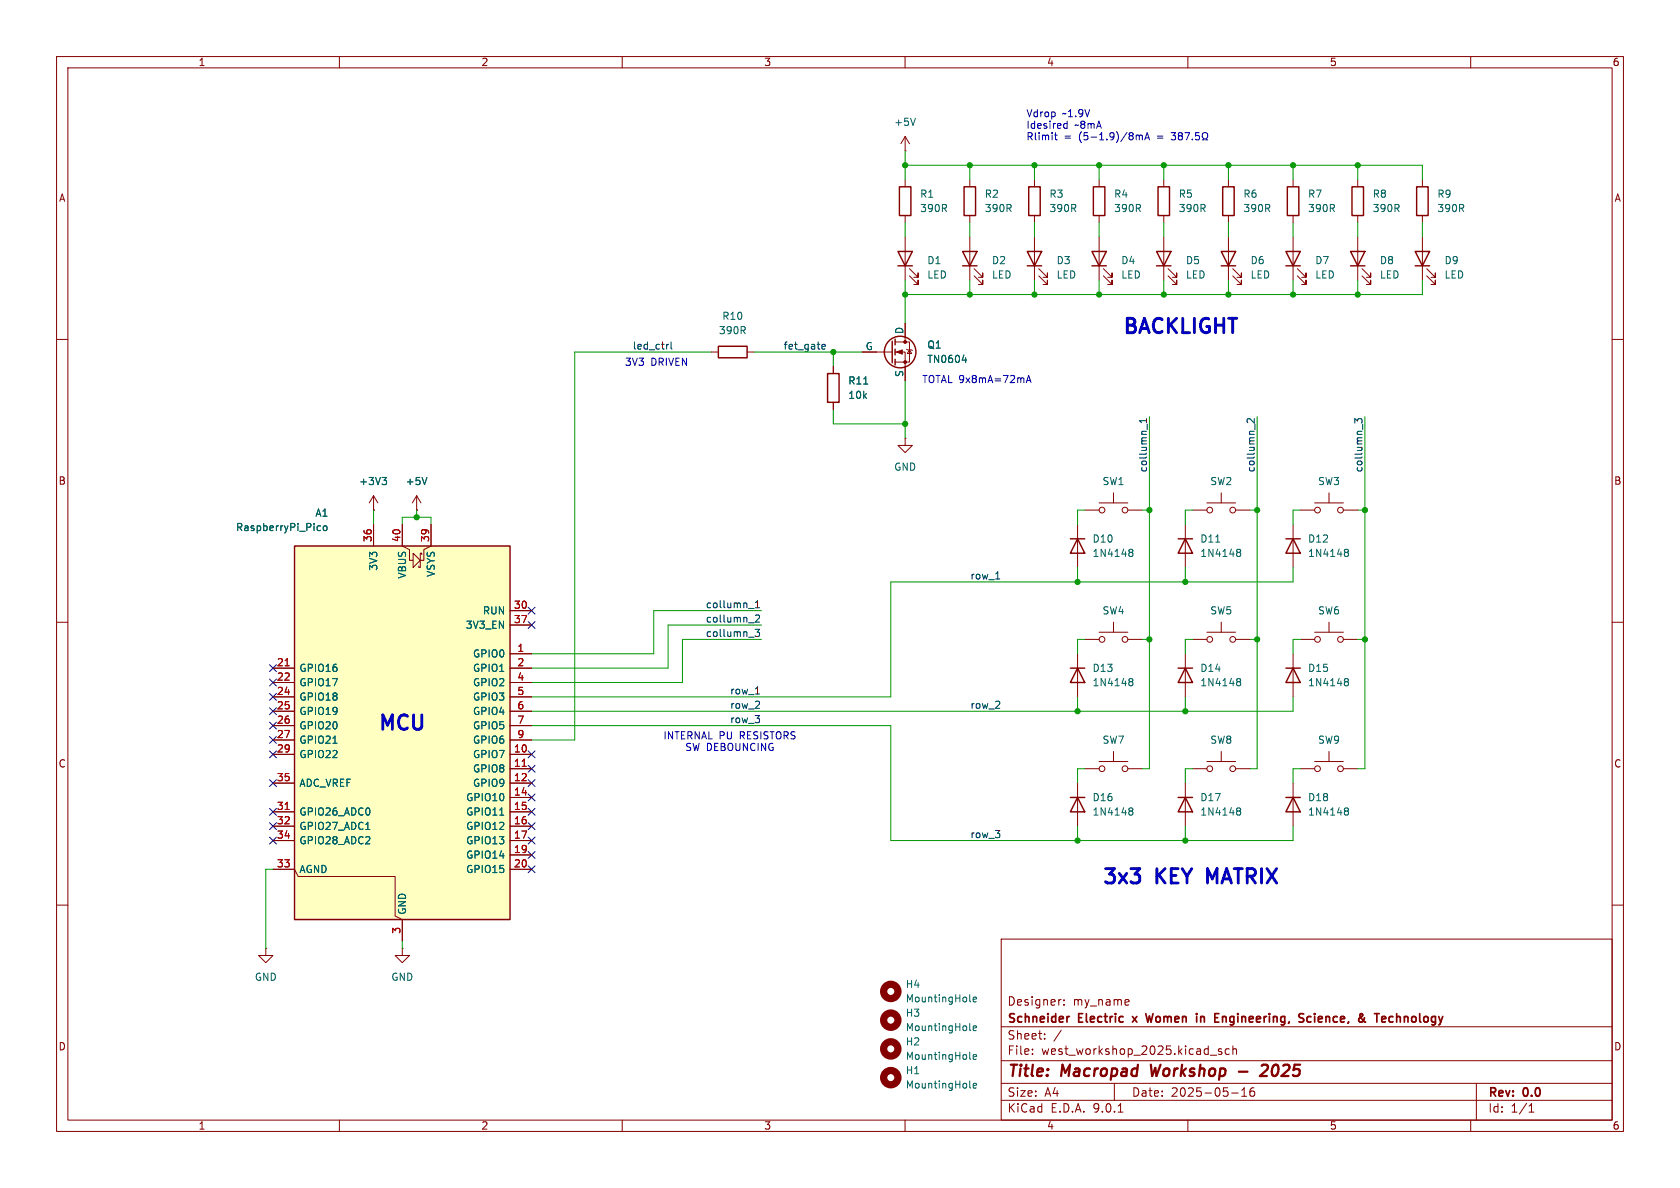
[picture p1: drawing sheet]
<svg xmlns="http://www.w3.org/2000/svg" width="297mm" height="210mm" viewBox="0 0 297 210" stroke-linecap="round" stroke-linejoin="round" font-family="sans-serif">
<g fill="none" stroke="#840000" stroke-width=".18">
<path d="M10 10h277v190h-277zM12 12h273v186h-273zM60 10v2M110 10v2M160 10v2M210 10v2M260 10v2M182.9 31.8v1.2M182.9 38.1v1.3M194.3 31.8v1.2M194.3 38.1v1.3M205.7 31.8v1.2"/>
<path d="M205.7 38.1v1.3M217.2 31.8v1.2M217.2 38.1v1.3M228.6 31.8v1.2M228.6 38.1v1.3M240 31.8v1.2M240 38.1v1.3M251.5 31.8v1.2M251.5 38.1v1.3M160 57.2v3.3M171.4 41.9v7.6M172.2 48.8l1.5 1.5v-.8v.8h-.7"/>
<path d="M172.2 47.5l1.5 1.5v-.7v.7h-.7M182.9 41.9v7.6M183.6 48.8l1.6 1.5v-.8v.8h-.8M183.6 47.5l1.6 1.5v-.7v.7h-.8M194.3 41.9v7.6M195.1 48.8l1.5 1.5v-.8v.8h-.8M195.1 47.5l1.5 1.5v-.7v.7h-.8M205.7 41.9v7.6M206.5 48.8l1.5 1.5v-.8v.8h-.7M206.5 47.5l1.5 1.5v-.7v.7h-.7M217.2 41.9v7.6M217.9 48.8l1.6 1.5v-.8v.8h-.8"/>
<path d="M217.9 47.5l1.6 1.5v-.7v.7h-.8M228.6 41.9v7.6M229.4 48.8l1.5 1.5v-.8v.8h-.8M229.4 47.5l1.5 1.5v-.7v.7h-.8M251.5 41.9v7.6M252.2 48.8l1.5 1.5v-.8v.8h-.7M252.2 47.5l1.5 1.5v-.7v.7h-.7M10 60h2M125.7 62.2h1.3M132.1 62.2h1.2M147.3 64.8v1.2M147.3 71.1v1.3"/>
<path d="M152.4 62.2h5.3M158.2 60.5h2.6v3.5h-2.6M158.2 62.2h1.8v5.1M160 77.5v1.2h1.3l-1.3 1.3-1.3-1.3h1.3M160 77.5h.1M160.3 61.7l.1 .1h.8l.1 .2M160.8 61.8l.4 .7h-.8zM285 60h2M66 90.2h.1M66 87.6l-.7 1.3M66 87.6l.8 1.3M66 87.6v2.6"/>
<path d="M73.7 90.2h.1M73.7 87.6l-.8 1.3M73.7 87.6l.7 1.3M73.7 87.6v2.6M190.5 92.7v7.6M191.8 90.2h2.5M194.3 88.9h5.1M196.8 87.1v1.8M199.4 90.2h2.5M209.5 92.7v7.6M210.8 90.2h2.6M213.4 88.9h5"/>
<path d="M215.9 87.1v1.8M218.4 90.2h2.6M228.6 92.7v7.6M229.9 90.2h2.5M232.4 88.9h5.1M234.9 87.1v1.8M237.5 90.2h2.5M10 110h2M191.8 113h2.5M194.3 111.8h5.1M196.8 110v1.8M199.4 113h2.5"/>
<path d="M209.5 115.6v7.6M210.8 113h2.6M213.4 111.8h5M215.9 110v1.8M218.4 113h2.6M228.6 115.6v7.6M229.9 113h2.5M232.4 111.8h5.1M234.9 110v1.8M237.5 113h2.5M285 110h2M190.5 138.4v7.7"/>
<path d="M191.8 135.9h2.5M194.3 134.6h5.1M196.8 132.8v1.8M199.4 135.9h2.5M209.5 138.4v7.7M210.8 135.9h2.6M213.4 134.6h5M215.9 132.8v1.8M218.4 135.9h2.6M228.6 138.4v7.7M229.9 135.9h2.5M232.4 134.6h5.1"/>
<path d="M234.9 132.8v1.8M237.5 135.9h2.5M10 160h2M71.1 167.6v1.3h1.3l-1.3 1.3-1.3-1.3h1.3M71.1 167.6h.1M177 166h108v32h-108zM187.5 176.7h.1M188.1 177.6v.1M188.1 176.8v.1M199.4 176.7l.2 .4-.7 .1M199.5 177.6l-.1 .1M285 160h2"/>
<path d="M60 198v2M110 198v2M160 198v2M177 194.5h108M177 191.5h108M177 187.5h108M177 181.5h108M182.5 186.3v.1M182.5 185.5v.1M184.7 183.6v.1M184.7 182.8v.1M187.6 182.1l-1.3 2"/>
<path d="M197 191.5v3M197.7 196.6h.8M210 198v2M214 186.5h1.1M216 185.5l-.4-.1-.2 .2 .1 .2 .5 .2v.3h-.6M217.3 185.5l-.4-.1-.3 .3v.4l.1 .2h.6M217.7 193.2h1.2M218 185.5l.2-.1 .3 .1 .1 .9M218 184.9v1.5M219.5 193.8h.9M219.5 192.7l.5-.4v1.5M221.7 192.3a.59 .59 0 0 0-.7 .6v.6l.1 .2 .4 .1 .2-.1 .1-.5-.1-.3h-.5l-.2 .3"/>
<path d="M260 198v2M261 191.5v6.5M270.3 196.6h.9M270.3 195.5l.4-.4v1.5"/>
<circle cx="194.8" cy="90.2" r=".51"/>
<circle cx="198.9" cy="90.2" r=".51"/>
<circle cx="213.9" cy="90.2" r=".51"/>
<circle cx="217.9" cy="90.2" r=".51"/>
<circle cx="232.9" cy="90.2" r=".51"/>
<circle cx="237" cy="90.2" r=".51"/>
<circle cx="194.8" cy="113" r=".51"/>
<circle cx="198.9" cy="113" r=".51"/>
<circle cx="213.9" cy="113" r=".51"/>
<circle cx="217.9" cy="113" r=".51"/>
<circle cx="232.9" cy="113" r=".51"/>
<circle cx="237" cy="113" r=".51"/>
<circle cx="194.8" cy="135.9" r=".51"/>
<circle cx="198.9" cy="135.9" r=".51"/>
<circle cx="213.9" cy="135.9" r=".51"/>
<circle cx="217.9" cy="135.9" r=".51"/>
<circle cx="232.9" cy="135.9" r=".51"/>
<circle cx="237" cy="135.9" r=".51"/>
</g>
<path d="M203.5 188.2l.2 2 .5-1.4M219 189.4h1.5M223.1 188.4l.3-.2h.4a.45 .45 0 0 1 .3 .6l-.1 .3-1.3 1.1h1.3" fill="none" stroke="#840000" stroke-width=".4"/>
<g fill="none" stroke="#840000" stroke-width=".3">
<path d="M189.1 179.7l-.3 .1M200.2 179.7l.8 1M201 179.7l-.8 1M202.6 179.2l.3 1.5 .3-1.1 .3 1.1M212.3 179.7v1M212.8 179.8l-.3-.1-.2 .1M216.1 179.7v1M216.7 179.8l-.4-.1-.2 .1M230.3 179.2l.2 .1M231.8 179.8l-.5-.1-.2 .3v.4l.1 .2h.6M243 179.2h.8M245.8 179.7l.5 .1"/>
<path d="M230.4 180.1v.4M246.3 180.6l-.5 .1"/>
</g>
<g fill="none" stroke="#006464" stroke-width=".18">
<path d="M152.7 67.9h.7M170.1 63.7h.8M170.7 63.2v.9M67.6 84.4h.7l-.4 .5M68.1 84.9l.2 .2v.3l-.2 .3M75.5 84.4l-.4 1.3M199.7 97.2l.3-.1 .2 .1 .1 .2-.3 .2M199.7 97.6h.1M199.8 97.6h.2M199.8 97.6l-.1 .1M200 97.6l.3 .3-.1 .3-.2 .2-.3-.1M214.9 95.8h.7"/>
<path d="M218.7 97.2l.4-.1 .2 .1v.2l-.2 .2M218.7 97.6h.2M218.9 97.6h.2M218.9 97.6l-.2 .1M219.1 97.6l.2 .3v.3l-.2 .2-.4-.1M237.8 97.2l.3-.1 .2 .1 .1 .2-.3 .2M237.8 97.6h.1M237.9 97.6h.2M237.9 97.6l-.1 .1M238.1 97.6l.3 .3-.1 .3-.2 .2-.3-.1M218.7 120h.4l.2 .1v.2l-.2 .2M218.7 120.4l.2 .1"/>
<path d="M218.9 120.5h.2M218.9 120.5l-.2 .1M219.1 120.5l.2 .2v.4l-.2 .1h-.4M237.8 120.4l.1 .1M237.8 120h.3l.2 .1 .1 .2-.3 .2M237.9 120.5h.2M237.9 120.5l-.1 .1M238.1 120.5l.3 .2-.1 .4-.2 .1h-.3M199.7 142.9l.3-.1 .2 .1 .1 .2-.3 .3M199.7 143.3l.1 .1M199.8 143.4h.2M199.8 143.4h-.1"/>
<path d="M200 143.4l.3 .2-.1 .4-.2 .1-.3-.1M218.7 142.9l.4-.1 .2 .1v.2l-.2 .3M218.7 143.3l.2 .1M218.9 143.4h.2M218.9 143.4h-.2M219.1 143.4l.2 .2v.4l-.2 .1-.4-.1M237.8 142.9l.3-.1 .2 .1 .1 .2-.3 .3M237.8 143.3l.1 .1M237.9 143.4h.2M237.9 143.4h-.1M238.1 143.4l.3 .2-.1 .4-.2 .1-.3-.1M171.4 176.9l.2 .2"/>
<path d="M172 176.7l.6-.1v-.3h-.4l-.2 .1 .1 .6h.5M171.4 192.2l.2 .1M172 191.9l.6-.1v-.2l-.4-.1-.2 .2 .1 .6h.5"/>
</g>
<g fill="none" stroke="#840000" stroke-width=".25">
<path d="M181.9 33h2v5.1h-2zM193.3 33h2v5.1h-2zM204.7 33h2.1v5.1h-2.1zM216.2 33h2v5.1h-2zM227.6 33h2v5.1h-2zM239 33h2v5.1h-2zM250.4 33h2.1v5.1h-2.1zM158.2 59.9v1.1M170.2 44.5h2.5l-1.3 2.5zM170.2 47h2.5M181.6 44.5h2.5l-1.2 2.5zM181.6 47h2.5"/>
<path d="M193 44.5h2.6l-1.3 2.5zM193 47h2.6M204.5 44.5h2.5l-1.3 2.5zM204.5 47h2.5M215.9 44.5h2.5l-1.2 2.5zM215.9 47h2.5M227.3 44.5h2.6l-1.3 2.5zM227.3 47h2.6M250.2 44.5h2.5l-1.2 2.5zM250.2 47h2.5M127 61.2h5.1v2h-5.1zM146.3 66h2v5.1h-2z"/>
<path d="M157.7 60.3v3.8M158.2 61.7v1M158.2 63.5v1M189.2 95.3h2.6M190.5 95.3l1.3 2.5h-2.6zM208.3 95.3h2.5M209.5 95.3l1.3 2.5h-2.5zM227.3 95.3h2.6M228.6 95.3l1.3 2.5h-2.6zM208.3 118.1h2.5M209.5 118.1l1.3 2.6h-2.5zM227.3 118.1h2.6"/>
<path d="M228.6 118.1l1.3 2.6h-2.6zM189.2 141h2.6M190.5 141l1.3 2.5h-2.6zM208.3 141h2.5M209.5 141l1.3 2.5h-2.5zM227.3 141h2.6M228.6 141l1.3 2.5h-2.6z"/>
<circle cx="159.1" cy="62.2" r="2.79"/>
</g>
<g fill="#840000" stroke="#840000" stroke-width=".18">
<path d="M158.5 62.2l1-.4v.8z"/>
<circle cx="160" cy="60.5" r=".25"/>
<circle cx="160" cy="64" r=".25"/>
</g>
<g fill="none" stroke="#840000" stroke-width="1.3">
<circle cx="157.5" cy="175.3" r="1.27"/>
<circle cx="157.5" cy="190.5" r="1.27"/>
</g>
<path d="M52.1 96.5h38.1v66.1h-38.1z" fill="#ffffc2"/>
<path d="M159 33h2v5.1h-2zM170.4 33h2.1v5.1h-2.1zM158.7 44.5h2.6l-1.3 2.5zM158.7 47h2.6M238.8 44.5h2.5l-1.3 2.5zM238.8 47h2.5M52.1 96.5h38.1v66.1h-38.1zM189.2 118.1h2.6M190.5 118.1l1.3 2.6h-2.6z" fill="none" stroke="#840000" stroke-width=".25"/>
<g fill="none" stroke="#840000" stroke-width=".18">
<path d="M160 26.7h.1M160 24.1l-.7 1.3M160 24.1l.8 1.3M160 24.1v2.6M160 31.8v1.2M160 38.1v1.3M171.4 31.8v1.2M171.4 38.1v1.3M160 41.9v7.6M160 57.2v2.5M160.8 48.8l1.5 1.5v-.8v.8h-.8M160.8 47.5l1.5 1.5v-.7v.7h-.8"/>
<path d="M240 41.9v7.6M240.8 48.8l1.5 1.5v-.8v.8h-.7M240.8 47.5l1.5 1.5v-.7v.7h-.7M147.3 64.8v1.2M147.3 71.1v1.3M152.4 62.2h2.5M160 64.8v2.5M66 90.2h.1M66 92.7v3.8M71.1 92.7v3.8l1.3 .7v1.9h.6M73 97.8l1.3 1.3-1.3 1.2zM73.7 90.2h.1"/>
<path d="M74.5 98v-.2h-.2v2.5h-.3v-.2M76.2 92.7v3.8l-1.3 .7v1.9h-.6M48.3 118.1h3.8M90.2 108h3.8M90.2 110.5h3.8M90.2 115.6h3.8M90.2 118.1h3.8M190.5 115.6v7.6M48.3 120.7h3.8M48.3 123.2h3.8M48.3 125.7h3.8M48.3 128.3h3.8"/>
<path d="M48.3 130.8h3.8M48.3 133.4h3.8M48.3 138.4h3.8M90.2 120.7h3.8M90.2 123.2h3.8M90.2 125.7h3.8M90.2 128.3h3.8M90.2 130.8h3.8M90.2 133.4h3.8M90.2 135.9h3.8M90.2 138.4h3.8M48.3 153.7h3.8l.6 1.2h17.1v7l1.3 .7v3.8"/>
<path d="M48.3 143.5h3.8M48.3 146.1h3.8M48.3 148.6h3.8M90.2 141h3.8M90.2 143.5h3.8M90.2 146.1h3.8M90.2 148.6h3.8M90.2 151.1h3.8M90.2 153.7h3.8M47 167.6v1.3h1.3l-1.3 1.3-1.3-1.3h1.3M47 167.6h.1"/>
</g>
<path d="M50.4 117.7h.7M92.3 135.5h.7M50.4 143.1h.7" fill="none" stroke="#a90000" stroke-width=".18"/>
<g fill="none" stroke="#006464" stroke-width=".18">
<path d="M161.8 20.9l-.4 1.3M152.7 67.9h.7M170.1 63.7h.8M170.7 63.2v.9M56.3 93h.4M56.7 93.7l-.4 .1M57.2 93.1l.2-.1 .4 .1v.5l-.1 .1-.3 .1-.2-.1zM67.6 84.4h.7l-.4 .5M68.1 84.9l.2 .2v.3l-.2 .3M75.5 84.4l-.4 1.3M58.9 131.4h.7M199.7 120.4l.1 .1"/>
<path d="M199.7 120h.3l.2 .1 .1 .2-.3 .2M199.8 120.5h.2M199.8 120.5l-.1 .1M200 120.5l.3 .2-.1 .4-.2 .1h-.3M64.7 146.6h.7M88.3 144.1h.8M171.4 187.1l.2 .2M171.4 182l.2 .2M172 186.8l.6-.1v-.2l-.4-.1-.2 .2 .1 .6h.5M172 181.8l.6-.2v-.2l-.4-.1-.2 .2 .1 .6h.5"/>
</g>
<g fill="none" stroke="#840000" stroke-width="1.3">
<circle cx="157.5" cy="185.4" r="1.27"/>
<circle cx="157.5" cy="180.3" r="1.27"/>
</g>
<g fill="none" stroke="#0f0f0f" stroke-width=".18">
<path d="M118.2 60.9l-.3 .1M118.6 60.4v1.1l.2 .2M145.4 61.7h.4M145.4 60.9h.3l.2 .3-.6 .1M202.7 74v.7M202.7 74.4h-1.3l.4 .3M202.8 75v.9M221.7 74v.8l-.9-.8-.3 .2 .1 .5M221.9 75v.9M239.5 74.8v-.8l.5 .4 .1-.3h.6l.1 .1-.1 .6M240.9 75v.9M132.3 112.6h1"/>
<path d="M132.3 110.1h1M132.3 107.6h1M133.5 111.2h.8l-.4 .5 .3 .2v.5l-.2 .1-.5-.1M133.6 108.8l.4-.1 .3 .4-.8 .9h.8M133.6 107.4h.7M133.6 106.5l.3-.3v1.2M176 102.4h.8M133.6 122.7h.7"/>
</g>
<g fill="none" stroke="#009600" stroke-width=".18">
<path d="M160 26.7v5.1M160 39.4v2.5M160 29.2h91.5v2.6M171.4 29.2v2.6M171.4 39.4v2.5M182.9 29.2v2.6M182.9 39.4v2.5M194.3 29.2v2.6M194.3 39.4v2.5M205.7 29.2v2.6M205.7 39.4v2.5M217.2 29.2v2.6"/>
<path d="M217.2 39.4v2.5M228.6 29.2v2.6M228.6 39.4v2.5M240 29.2v2.6M240 39.4v2.5M251.5 39.4v2.5M160 49.5v7.7M171.4 49.5v2.6M182.9 49.5v2.6M194.3 49.5v2.6M205.7 49.5v2.6M217.2 49.5v2.6"/>
<path d="M228.6 49.5v2.6M240 49.5v2.6M251.5 49.5v2.6h-91.5M125.7 62.2h-24.1v68.6h-7.6M133.3 62.2h19.1M147.3 62.2v2.6M147.3 72.4v2.5h12.7M160 67.3v10.2M203.2 73.7v62.2h-1.3M222.2 73.7v62.2h-1.2M241.3 73.7v62.2h-1.3M66 90.2v2.5"/>
<path d="M71.1 92.7v-1.3h5.1v1.3M73.7 90.2v1.2M191.8 90.2h-1.3v2.5M201.9 90.2h1.3M210.8 90.2h-1.3v2.5M221 90.2h1.2M229.9 90.2h-1.3v2.5M240 90.2h1.3M134.6 108h-19v7.6h-21.6M134.6 110.5h-16.5v7.6h-24.1M134.6 113h-14v7.7h-26.6M190.5 100.3v2.6"/>
<path d="M191.8 113h-1.3v2.6M201.9 113h1.3M209.5 100.3v2.6M210.8 113h-1.3v2.6M221 113h1.2M228.6 100.3v2.6h-71.1v20.3h-63.5M229.9 113h-1.3v2.6M240 113h1.3M94 128.3h63.5v20.3h71.1v-2.5M190.5 123.2v2.5M191.8 135.9h-1.3v2.5M209.5 123.2v2.5"/>
<path d="M210.8 135.9h-1.3v2.5M228.6 123.2v2.5h-134.6M229.9 135.9h-1.3v2.5M48.3 153.7h-1.3v13.9M190.5 146.1v2.5M209.5 146.1v2.5M71.1 166.4v1.2"/>
</g>
<g fill="none" stroke="#000084" stroke-width=".18">
<path d="M47.7 117.5l1.2 1.2M48.9 117.5l-1.2 1.2M93.4 109.9l1.2 1.2M93.4 107.3l1.2 1.3M94.6 109.9l-1.2 1.2M94.6 107.3l-1.2 1.3M47.7 132.7l1.2 1.3M47.7 125.1l1.2 1.2M47.7 127.7l1.2 1.2M47.7 137.8l1.2 1.2M47.7 130.2l1.2 1.2M47.7 120l1.2 1.3"/>
<path d="M47.7 122.6l1.2 1.2M48.9 132.7l-1.2 1.3M48.9 125.1l-1.2 1.2M48.9 127.7l-1.2 1.2M48.9 137.8l-1.2 1.2M48.9 130.2l-1.2 1.2M48.9 120l-1.2 1.3M48.9 122.6l-1.2 1.2M93.4 132.7l1.2 1.3M93.4 137.8l1.2 1.2M93.4 135.3l1.2 1.2M94.6 132.7l-1.2 1.3"/>
<path d="M94.6 137.8l-1.2 1.2M94.6 135.3l-1.2 1.2M47.7 142.9l1.2 1.2M47.7 145.4l1.2 1.3M47.7 148l1.2 1.2M48.9 142.9l-1.2 1.2M48.9 145.4l-1.2 1.3M48.9 148l-1.2 1.2M93.4 153.1l1.2 1.2M93.4 145.4l1.2 1.3M93.4 150.5l1.2 1.2M93.4 142.9l1.2 1.2"/>
<path d="M93.4 140.4l1.2 1.2M93.4 148l1.2 1.2M94.6 153.1l-1.2 1.2M94.6 145.4l-1.2 1.3M94.6 150.5l-1.2 1.2M94.6 142.9l-1.2 1.2M94.6 140.4l-1.2 1.2M94.6 148l-1.2 1.2"/>
</g>
<g fill="none" stroke="#0000c2" stroke-width=".18">
<path d="M186.4 23.9h.5M186.6 23.5v1l.3 .2M188.1 22.6l.2 .1 .4-.1M188.7 21.4v1.3M188.7 21.9l-.4-.1-.2 .2M200.9 24l.3-.1 .2 .2M200.9 23.9v.8M201.4 24.1l.2-.2h.3l.1 .8M201.4 24.1v.6M202.4 24.7l.4-1.2 .4 1.2M202.5 24.4h.6M207 23.5h.8l-.4 .4 .4 .2v.5l-.2 .1-.6-.1"/>
<path d="M208.5 24l-.2 .2 .1 .4 .1 .1h.4l.1-.2v-.3l-.2-.2M208.5 24l-.2-.2 .2-.3h.3l.2 .2-.2 .3M208.5 24h.3M209.5 23.5h.8l-.5 1.2M210.8 24.6v.1M212 23.5h-.6l-.1 .6 .2-.2 .4 .1 .2 .2-.1 .4-.2 .1-.5-.1M212.5 24.7h.3v-.2a.54 .54 0 0 1-.2-.8 .54 .54 0 0 1 .7-.2 .58 .58 0 0 1-.1 1v.2h.3M181.4 67.6l.5-1.2 .4 1.2M181.5 67.3h.7"/>
</g>
<g fill="#009600" stroke="#009600" stroke-width=".18">
<circle cx="147.3" cy="62.2" r=".46"/>
<circle cx="73.7" cy="91.4" r=".46"/>
<circle cx="209.5" cy="148.6" r=".46"/>
<circle cx="190.5" cy="148.6" r=".46"/>
<circle cx="190.5" cy="125.7" r=".46"/>
<circle cx="160" cy="74.9" r=".46"/>
<circle cx="209.5" cy="102.9" r=".46"/>
<circle cx="222.2" cy="113" r=".46"/>
<circle cx="209.5" cy="125.7" r=".46"/>
<circle cx="194.3" cy="52.1" r=".46"/>
<circle cx="182.9" cy="52.1" r=".46"/>
<circle cx="171.4" cy="52.1" r=".46"/>
<circle cx="160" cy="52.1" r=".46"/>
<circle cx="182.9" cy="29.2" r=".46"/>
<circle cx="171.4" cy="29.2" r=".46"/>
<circle cx="160" cy="29.2" r=".46"/>
<circle cx="217.2" cy="52.1" r=".46"/>
<circle cx="194.3" cy="29.2" r=".46"/>
<circle cx="205.7" cy="29.2" r=".46"/>
<circle cx="205.7" cy="52.1" r=".46"/>
<circle cx="217.2" cy="29.2" r=".46"/>
<circle cx="222.2" cy="90.2" r=".46"/>
<circle cx="190.5" cy="102.9" r=".46"/>
<circle cx="203.2" cy="113" r=".46"/>
<circle cx="241.3" cy="113" r=".46"/>
<circle cx="203.2" cy="90.2" r=".46"/>
<circle cx="241.3" cy="90.2" r=".46"/>
<circle cx="228.6" cy="29.2" r=".46"/>
<circle cx="240" cy="29.2" r=".46"/>
<circle cx="228.6" cy="52.1" r=".46"/>
<circle cx="240" cy="52.1" r=".46"/>
</g>
<g font-size="3.5" fill="#0000c2">
<text x="198.2" y="59.7">BACKLIGHT</text>
<text x="66.6" y="129.8">MCU</text>
<text x="194.6" y="157">3x3</text>
<text x="204.4" y="157">KEY</text>
<text x="214.4" y="157">MATRIX</text>
</g>
<g font-size="2.8" fill="#840000">
<text x="178" y="190.9">Title:</text>
<text x="187.7" y="190.9">Macropad</text>
<text x="204.3" y="190.9">Workshop</text>
<text x="225.4" y="190.9">2025</text>
</g>
<g font-size="2.1" fill="#840000">
<text x="178" y="178">Designer:</text>
<text x="189.7" y="178">my_name</text>
<text x="178" y="184">Sheet:</text>
<text x="178" y="181.2">Schneider</text>
<text x="190.7" y="181.2">Electric</text>
<text x="203.9" y="181.2">Women</text>
<text x="213.4" y="181.2">in</text>
<text x="217.2" y="181.2">Engineering,</text>
<text x="232.7" y="181.2">Science,</text>
<text x="243.8" y="181.2">&amp;</text>
<text x="247.4" y="181.2">Technology</text>
<text x="178" y="186.7">File:</text>
<text x="184.1" y="186.7">west_workshop_2025.kicad_sch</text>
<text x="178" y="196.9">KiCad</text>
<text x="178" y="194.1">Size:</text>
<text x="184.7" y="194.1">A4</text>
<text x="185.7" y="196.9">E.D.A.</text>
<text x="193.3" y="196.9">9.0.1</text>
<text x="200" y="194.1">Date:</text>
<text x="207" y="194.1">2025-05-16</text>
<text x="263" y="194.3">Rev:</text>
<text x="263" y="196.9">Id:</text>
<text x="267.1" y="196.9">1/1</text>
<text x="269.4" y="194.3">0.0</text>
</g>
<g font-size="1.8" fill="#840000">
<text x="35" y="11.9">1</text>
<text x="85" y="11.9">2</text>
<text x="135" y="11.9">3</text>
<text x="185" y="11.9">4</text>
<text x="235" y="11.9">5</text>
<text x="285" y="11.9">6</text>
<text x="10.3" y="35.9">A</text>
<text x="285.3" y="35.9">A</text>
<text x="10.3" y="85.9">B</text>
<text x="285.3" y="85.9">B</text>
<text x="10.3" y="135.9">C</text>
<text x="285.3" y="135.9">C</text>
<text x="10.3" y="185.9">D</text>
<text x="285.3" y="185.9">D</text>
<text x="35" y="199.9">1</text>
<text x="85" y="199.9">2</text>
<text x="135" y="199.9">3</text>
<text x="185" y="199.9">4</text>
<text x="235" y="199.9">5</text>
<text x="285" y="199.9">6</text>
</g>
<g font-size="1.8" fill="#006464">
<text x="158" y="22.5">+5V</text>
<text x="162.6" y="35.2">R1</text>
<text x="174" y="35.2">R2</text>
<text x="185.4" y="35.2">R3</text>
<text x="196.9" y="35.2">R4</text>
<text x="208.3" y="35.2">R5</text>
<text x="219.7" y="35.2">R6</text>
<text x="231.1" y="35.2">R7</text>
<text x="242.6" y="35.2">R8</text>
<text x="254" y="35.2">R9</text>
<text x="162.6" y="37.7">390R</text>
<text x="174" y="37.7">390R</text>
<text x="185.4" y="37.7">390R</text>
<text x="196.9" y="37.7">390R</text>
<text x="208.3" y="37.7">390R</text>
<text x="219.7" y="37.7">390R</text>
<text x="231.1" y="37.7">390R</text>
<text x="242.6" y="37.7">390R</text>
<text x="254" y="37.7">390R</text>
<text x="163.8" y="46.9">D1</text>
<text x="175.3" y="46.9">D2</text>
<text x="186.7" y="46.9">D3</text>
<text x="198.1" y="46.9">D4</text>
<text x="209.6" y="46.9">D5</text>
<text x="221" y="46.9">D6</text>
<text x="232.4" y="46.9">D7</text>
<text x="243.8" y="46.9">D8</text>
<text x="255.3" y="46.9">D9</text>
<text x="163.8" y="49.4">LED</text>
<text x="175.3" y="49.4">LED</text>
<text x="186.7" y="49.4">LED</text>
<text x="198.1" y="49.4">LED</text>
<text x="209.6" y="49.4">LED</text>
<text x="221" y="49.4">LED</text>
<text x="232.4" y="49.4">LED</text>
<text x="243.8" y="49.4">LED</text>
<text x="255.3" y="49.4">LED</text>
<text x="127" y="59.3">390R</text>
<text x="127.6" y="56.7">R10</text>
<text x="159.8" y="59.2" transform="rotate(-90 159.8 59.2)">D</text>
<text x="152.9" y="62">G</text>
<text x="163.8" y="64.4">TN0604</text>
<text x="163.8" y="61.8">Q1</text>
<text x="149.9" y="70.7">10k</text>
<text x="149.9" y="68.2">R11</text>
<text x="159.8" y="66.7" transform="rotate(-90 159.8 66.7)">S</text>
<text x="158" y="83.4">GND</text>
<text x="63.4" y="86">+3V3</text>
<text x="71.6" y="86">+5V</text>
<text x="194.8" y="86">SW1</text>
<text x="213.9" y="86">SW2</text>
<text x="232.9" y="86">SW3</text>
<text x="41.6" y="94.1">RaspberryPi_Pico</text>
<text x="55.7" y="91.5">A1</text>
<text x="66.9" y="101" transform="rotate(-90 66.9 101)">3V3</text>
<text x="193" y="96.1">D10</text>
<text x="193" y="98.7">1N4148</text>
<text x="212.1" y="96.1">D11</text>
<text x="212.1" y="98.7">1N4148</text>
<text x="231.1" y="96.1">D12</text>
<text x="231.1" y="98.7">1N4148</text>
<text x="72" y="102.4" transform="rotate(-90 72 102.4)">VBUS</text>
<text x="77.1" y="102.1" transform="rotate(-90 77.1 102.1)">VSYS</text>
<text x="82.3" y="111.4">3V3_EN</text>
<text x="85.3" y="108.8">RUN</text>
<text x="194.8" y="108.8">SW4</text>
<text x="213.9" y="108.8">SW5</text>
<text x="232.9" y="108.8">SW6</text>
<text x="52.8" y="119">GPIO16</text>
<text x="83.5" y="116.4">GPIO0</text>
<text x="83.5" y="119">GPIO1</text>
<text x="193" y="119">D13</text>
<text x="212.1" y="119">D14</text>
<text x="231.1" y="119">D15</text>
<text x="52.8" y="121.5">GPIO17</text>
<text x="52.8" y="124.1">GPIO18</text>
<text x="83.5" y="121.5">GPIO2</text>
<text x="83.5" y="124.1">GPIO3</text>
<text x="193" y="121.5">1N4148</text>
<text x="212.1" y="121.5">1N4148</text>
<text x="231.1" y="121.5">1N4148</text>
<text x="52.8" y="126.6">GPIO19</text>
<text x="52.8" y="129.1">GPIO20</text>
<text x="52.8" y="131.7">GPIO21</text>
<text x="83.5" y="126.6">GPIO4</text>
<text x="83.5" y="129.1">GPIO5</text>
<text x="83.5" y="131.7">GPIO6</text>
<text x="194.8" y="131.7">SW7</text>
<text x="213.9" y="131.7">SW8</text>
<text x="232.9" y="131.7">SW9</text>
<text x="52.8" y="134.2">GPIO22</text>
<text x="83.5" y="134.2">GPIO7</text>
<text x="83.5" y="136.8">GPIO8</text>
<text x="52.8" y="139.3">ADC_VREF</text>
<text x="82.3" y="141.8">GPIO10</text>
<text x="83.5" y="139.3">GPIO9</text>
<text x="193" y="141.8">D16</text>
<text x="212.1" y="141.8">D17</text>
<text x="231.1" y="141.8">D18</text>
<text x="52.8" y="144.4">GPIO26_ADC0</text>
<text x="52.8" y="146.9">GPIO27_ADC1</text>
<text x="52.8" y="149.5">GPIO28_ADC2</text>
<text x="82.3" y="144.4">GPIO11</text>
<text x="82.3" y="146.9">GPIO12</text>
<text x="82.3" y="149.5">GPIO13</text>
<text x="193" y="144.4">1N4148</text>
<text x="212.1" y="144.4">1N4148</text>
<text x="231.1" y="144.4">1N4148</text>
<text x="52.8" y="154.5">AGND</text>
<text x="82.3" y="152">GPIO14</text>
<text x="82.3" y="154.5">GPIO15</text>
<text x="72" y="161.8" transform="rotate(-90 72 161.8)">GND</text>
<text x="45" y="173.6">GND</text>
<text x="69.1" y="173.6">GND</text>
<text x="160" y="174.9">H4</text>
<text x="160" y="177.4">MountingHole</text>
<text x="160" y="179.9">H3</text>
<text x="160" y="185">H2</text>
<text x="160" y="182.5">MountingHole</text>
<text x="160" y="190.1">H1</text>
<text x="160" y="187.6">MountingHole</text>
<text x="160" y="192.6">MountingHole</text>
</g>
<g font-size="1.8" fill="#0000c2">
<text x="181.4" y="20.9">Vdrop</text>
<text x="181.4" y="23">Idesired</text>
<text x="187.8" y="20.9">~1.9V</text>
<text x="190" y="23">~8mA</text>
<text x="181.4" y="25">Rlimit</text>
<text x="188.1" y="25">=</text>
<text x="190.8" y="25">(5-1.9)/8mA</text>
<text x="204.8" y="25">=</text>
<text x="110.4" y="64.9">3V3</text>
<text x="115.1" y="64.9">DRIVEN</text>
<text x="162.9" y="67.9">TOTAL 9x8mA=72mA</text>
<text x="117.2" y="130.9">INTERNAL PU</text>
<text x="130.9" y="130.9">RESISTORS</text>
<text x="121" y="133">SW DEBOUNCING</text>
</g>
<g font-size="1.8" fill="#0f0f0f">
<text x="111.8" y="61.9">led_ctrl</text>
<text x="138.4" y="61.9">fet_gate</text>
<text x="202.9" y="83.6" transform="rotate(-90 202.9 83.6)">collumn_1</text>
<text x="221.9" y="83.6" transform="rotate(-90 221.9 83.6)">collumn_2</text>
<text x="241" y="83.6" transform="rotate(-90 241 83.6)">collumn_3</text>
<text x="124.7" y="107.6">collumn_1</text>
<text x="171.4" y="102.5">row_1</text>
<text x="124.7" y="112.7">collumn_3</text>
<text x="124.7" y="110.1">collumn_2</text>
<text x="129" y="125.4">row_2</text>
<text x="129" y="122.8">row_1</text>
<text x="171.4" y="125.4">row_2</text>
<text x="129" y="127.9">row_3</text>
<text x="171.4" y="148.2">row_3</text>
</g>
<g font-size="1.8" fill="#a90000">
<text x="65.8" y="95.9" transform="rotate(-90 65.8 95.9)">36</text>
<text x="70.9" y="95.9" transform="rotate(-90 70.9 95.9)">40</text>
<text x="75.9" y="95.9" transform="rotate(-90 75.9 95.9)">39</text>
<text x="90.8" y="107.7">30</text>
<text x="90.8" y="110.2">37</text>
<text x="48.9" y="117.9">21</text>
<text x="91.4" y="115.3">1</text>
<text x="91.4" y="117.9">2</text>
<text x="48.9" y="120.4">22</text>
<text x="48.9" y="122.9">24</text>
<text x="48.9" y="125.5">25</text>
<text x="91.4" y="120.4">4</text>
<text x="91.4" y="122.9">5</text>
<text x="91.4" y="125.5">6</text>
<text x="48.9" y="128">26</text>
<text x="48.9" y="130.6">27</text>
<text x="91.4" y="128">7</text>
<text x="91.4" y="130.6">9</text>
<text x="48.9" y="133.1">29</text>
<text x="90.8" y="133.1">10</text>
<text x="90.8" y="135.6">11</text>
<text x="48.9" y="138.2">35</text>
<text x="48.9" y="143.3">31</text>
<text x="90.8" y="138.2">12</text>
<text x="90.8" y="140.7">14</text>
<text x="90.8" y="143.3">15</text>
<text x="48.9" y="145.8">32</text>
<text x="48.9" y="148.3">34</text>
<text x="90.8" y="145.8">16</text>
<text x="90.8" y="148.3">17</text>
<text x="48.9" y="153.4">33</text>
<text x="90.8" y="150.9">19</text>
<text x="90.8" y="153.4">20</text>
<text x="70.9" y="165.2" transform="rotate(-90 70.9 165.2)">3</text>
</g>
</svg>
